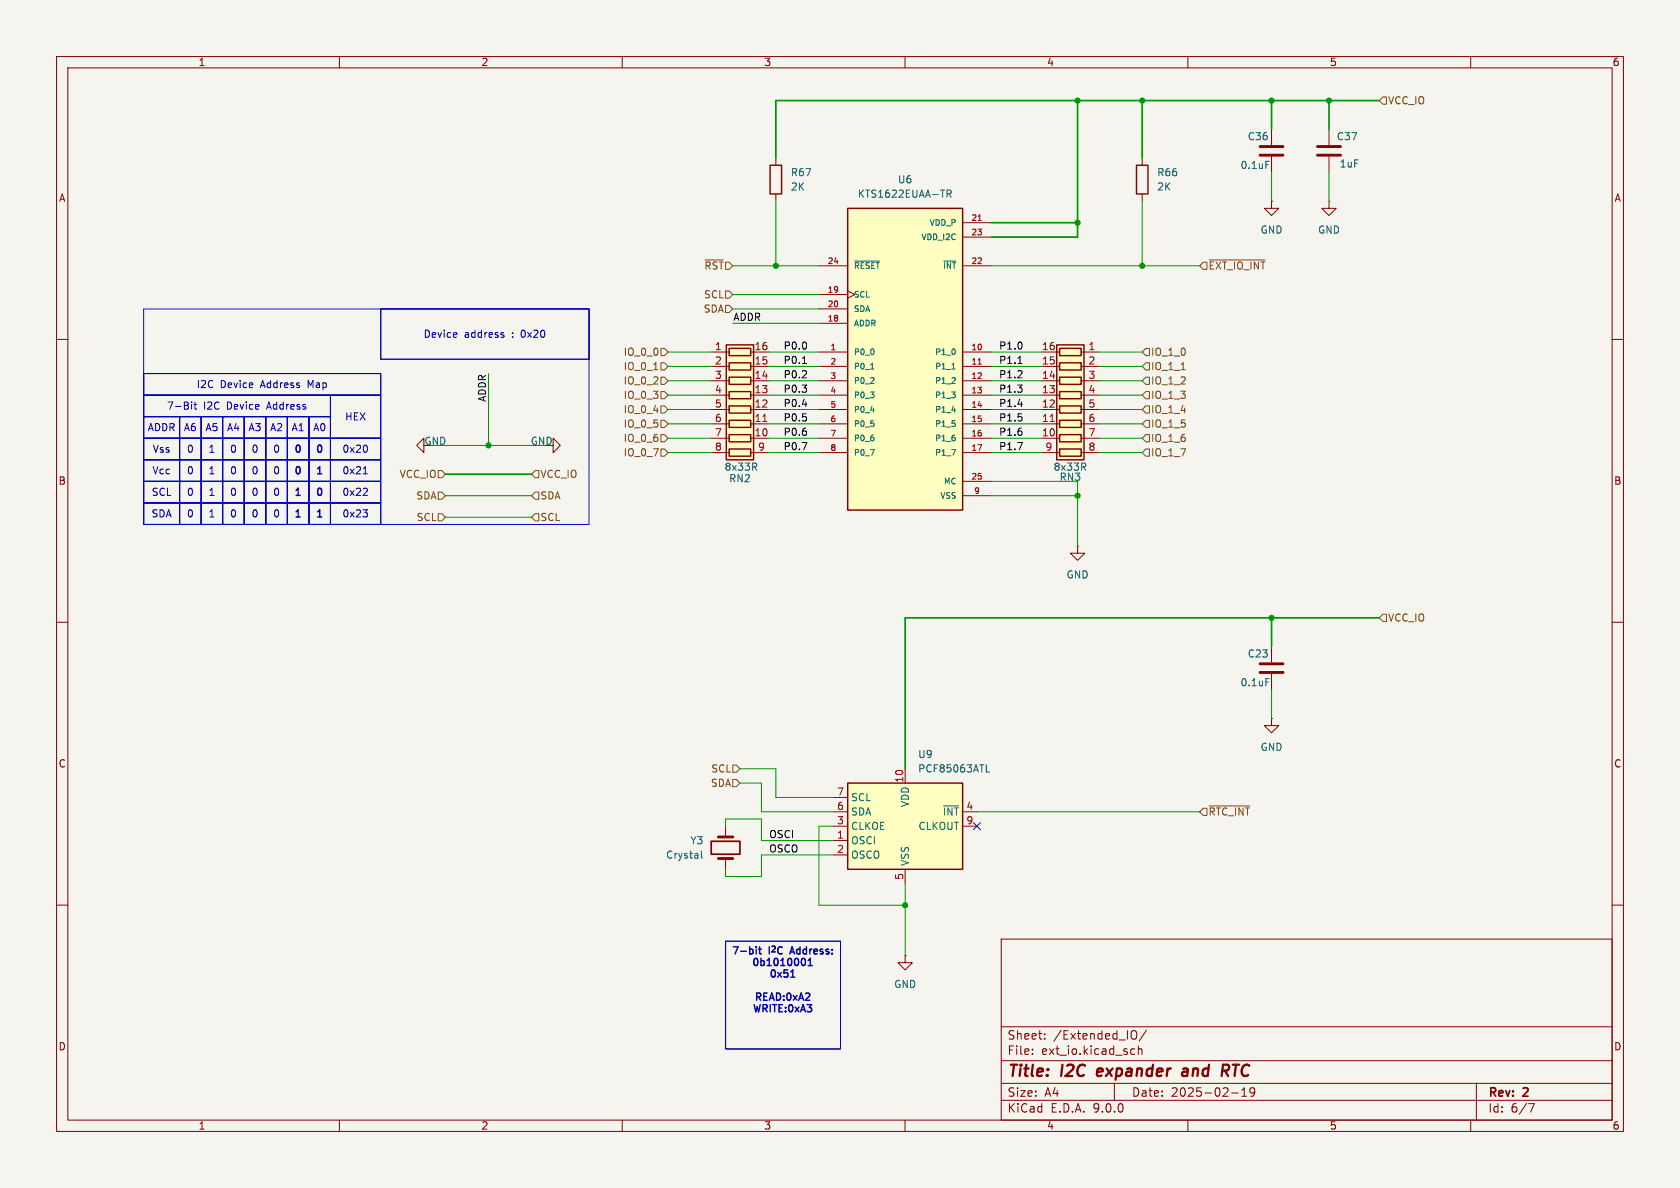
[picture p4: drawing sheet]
<svg xmlns="http://www.w3.org/2000/svg" width="297mm" height="210mm" viewBox="0 0 297 210" stroke-linecap="round" stroke-linejoin="round" font-family="sans-serif">
<path d="M0 0h297v210h-297z" fill="#f5f4ef" stroke="#f5f4ef" stroke-width=".18"/>
<g fill="none" stroke="#840000" stroke-width=".18">
<path d="M10 10h277v190h-277zM12 12h273v186h-273zM60 10v2M110 10v2M160 10v2M210 10v2M260 10v2M10 60h2M285 60h2M10 110h2M285 110h2M10 160h2"/>
<path d="M177 166h108v32h-108zM285 160h2M60 198v2M110 198v2M160 198v2M177 194.5h108M177 191.5h108M177 187.5h108M177 181.5h108M182.5 186.3v.1M182.5 185.5v.1M184.7 183.6v.1"/>
<path d="M184.7 182.8v.1M197 191.5v3M200 186.3h.6M200 185.5h.6M200.3 182.2a.5 .5 0 0 1 .7 .5v.5a.5 .5 0 0 1-.7 .5M201.2 185.5l.3-.1 .3 .1 .1 .9M201.2 184.9v1.5M202.7 182.1l-1.3 2M210 198v2M217.7 193.2h1.2M219.5 193.8h.9M219.5 192.7l.5-.4v1.5"/>
<path d="M221.8 192.9l-.3 .3h-.3l-.2-.3 .1-.5 .4-.1 .2 .1a.99 .99 0 0 1-.3 1.4h-.3M260 198v2M261 191.5v6.5M270.2 195.1h1l-.6 1.5"/>
</g>
<path d="M194.1 189l-.2 .9 .3 .3M194.9 189.4l-.9 .1M209.2 189l.2-.1 .5 .1M210 189.4h-.7a.4 .4 0 0 0-.3 .4 .4 .4 0 0 0 .2 .4l.7-.1M216.2 188.2l1 .1a.58 .58 0 0 1-.4 1M216.6 189.3l.5 .9" fill="none" stroke="#840000" stroke-width=".4"/>
<path d="M149.9 138.4h20.3v15.3h-20.3z" fill="#ffffc2"/>
<path d="M149.9 138.4h20.3v15.3h-20.3z" fill="none" stroke="#840000" stroke-width=".25"/>
<path d="M160 135.9v2.5M147.3 141h2.6M147.3 143.5h2.6M147.3 146.1h2.6M147.3 148.6h2.6M147.3 151.1h2.6M160 153.7v2.5M170.2 143.5h2.5M170.2 146.1h2.5" fill="none" stroke="#840000" stroke-width=".18"/>
<path d="M174.4 136.5h.6M166.8 142.5h2.6" fill="none" stroke="#006464" stroke-width=".18"/>
<path d="M149.9 36.8h20.3v53.4h-20.3z" fill="#ffffc2"/>
<path d="M149.9 36.8h20.3v53.4h-20.3z" fill="none" stroke="#840000" stroke-width=".25"/>
<g fill="none" stroke="#840000" stroke-width=".18">
<path d="M170.2 39.4h5.1M144.8 47h5.1M144.8 52.1h5.1M144.8 54.6h5.1M144.8 57.2h5.1M149.9 51.4l1.2 .7-1.2 .6M170.2 47h5.1M170.2 41.9h5.1M144.8 62.2h5.1M144.8 64.8h5.1M144.8 67.3h5.1M144.8 69.9h5.1"/>
<path d="M144.8 72.4h5.1M144.8 74.9h5.1M144.8 77.5h5.1M170.2 62.2h5.1M170.2 64.8h5.1M170.2 67.3h5.1M170.2 69.9h5.1M170.2 72.4h5.1M170.2 74.9h5.1M170.2 77.5h5.1M144.8 80h5.1M170.2 80h5.1"/>
<path d="M170.2 85.1h5.1M170.2 87.6h5.1"/>
</g>
<path d="M167.4 34.3l.6-.1 .2-.2-.1-.3-.7-.1v1.3M167.7 34.3l.5 .6M151.1 46.2h4.4M166.8 46.2h2.2M153.9 65.2h.6M168.3 65.2h.6" fill="none" stroke="#006464" stroke-width=".18"/>
<path d="M172.9 39h.6M172.9 64.4h.6" fill="none" stroke="#a90000" stroke-width=".18"/>
<path d="M128.4 61h4.8v20.3h-4.8z" fill="#ffffc2"/>
<path d="M136.1 29.2h2.1v5.1h-2.1zM200.9 29.2h2v5.1h-2zM128.4 61h4.8v20.3h-4.8zM128.9 61.6h3.8v1.3h-3.8zM128.9 64.1h3.8v1.3h-3.8zM128.9 66.7h3.8v1.2h-3.8zM128.9 69.2h3.8v1.3h-3.8zM128.9 71.8h3.8v1.2h-3.8zM128.9 74.3h3.8v1.3h-3.8zM128.9 76.8h3.8v1.3h-3.8zM128.9 79.4h3.8v1.2h-3.8z" fill="none" stroke="#840000" stroke-width=".25"/>
<g fill="none" stroke="#840000" stroke-width=".18">
<path d="M137.2 27.9v1.3M137.2 34.3v1.3M201.9 27.9v1.3M201.9 34.3v1.3M224.8 35.6v1.2h1.3l-1.3 1.3-1.3-1.3h1.3M224.8 35.6h.1M224.8 22.9v2.8M224.8 27.7v2.8M234.9 35.6v1.2h1.3l-1.3 1.3-1.2-1.3h1.2M234.9 35.6h.1M234.9 22.9v2.8M234.9 27.7v2.8"/>
<path d="M74.9 78.7v-1.2l-1.2 1.2 1.2 1.3v-1.3h1.3M96.5 78.7h1.3v1.3l1.3-1.3-1.3-1.2v1.2M125.7 62.2h3.2M125.7 64.8h3.2M125.7 67.3h3.2M125.7 69.9h3.2M125.7 72.4h3.2M125.7 74.9h3.2M125.7 77.5h3.2M132.7 62.2h3.2M132.7 64.8h3.2M132.7 67.3h3.2"/>
<path d="M132.7 69.9h3.2M132.7 72.4h3.2M132.7 74.9h3.2M132.7 77.5h3.2M125.7 80h3.2M132.7 80h3.2M190.5 96.5v1.3h1.3l-1.3 1.3-1.3-1.3h1.3M190.5 96.5h.1M224.8 114.3v2.8M224.8 119.1v2.8M224.8 127v1.3h1.3l-1.3 1.2-1.3-1.2h1.3M224.8 127h.1"/>
<path d="M128.3 146.1v1.9M128.3 151.8v1.9M160 168.9v1.3h1.3l-1.3 1.3-1.3-1.3h1.3M160 168.9h.1"/>
</g>
<path d="M134.9 74.5h.7" fill="none" stroke="#a90000" stroke-width=".18"/>
<path d="M223.8 28.5h.6M133.4 82.5l.4 .6M133.5 81.9l.3 .2-.1 .3-.2 .1M223.8 120h.6M124 150.4v1.1l.2 .2" fill="none" stroke="#006464" stroke-width=".18"/>
<path d="M222.8 25.9h4M222.8 27.4h4M232.9 25.9h4.1M232.9 27.4h4.1M222.8 117.3h4M222.8 118.9h4M127 148h2.5M127 151.8h2.5" fill="none" stroke="#840000" stroke-width=".51"/>
<path d="M125.7 148.7h5.1v2.3h-5.1z" fill="none" stroke="#840000" stroke-width=".3"/>
<path d="M186.8 61h4.8v20.3h-4.8z" fill="#ffffc2"/>
<path d="M186.8 61h4.8v20.3h-4.8zM187.3 61.6h3.8v1.3h-3.8zM187.3 64.1h3.8v1.3h-3.8zM187.3 66.7h3.8v1.2h-3.8zM187.3 69.2h3.8v1.3h-3.8zM187.3 71.8h3.8v1.2h-3.8zM187.3 74.3h3.8v1.3h-3.8zM187.3 76.8h3.8v1.3h-3.8zM187.3 79.4h3.8v1.2h-3.8z" fill="none" stroke="#840000" stroke-width=".25"/>
<g fill="none" stroke="#840000" stroke-width=".18">
<path d="M184.1 62.2h3.2M184.1 64.8h3.2M184.1 67.3h3.2M184.1 69.9h3.2M184.1 72.4h3.2M184.1 74.9h3.2M184.1 77.5h3.2M191.1 62.2h3.2M191.1 64.8h3.2M191.1 67.3h3.2M191.1 69.9h3.2M191.1 72.4h3.2"/>
<path d="M191.1 74.9h3.2M191.1 77.5h3.2M184.1 80h3.2M191.1 80h3.2"/>
</g>
<path d="M185.7 74.5h.7" fill="none" stroke="#a90000" stroke-width=".18"/>
<path d="M191.5 82.5l.5 .6M191.7 81.9l.3 .2-.1 .3-.2 .1" fill="none" stroke="#006464" stroke-width=".18"/>
<g fill="none" stroke="#725600" stroke-width=".18">
<path d="M244.5 17.1h.6v1.3h-.6l-.7-.6zM124.7 45.9h3.2M128.3 54h.6l.6 .6-.6 .6h-.6zM128.3 51.4h.6l.6 .7-.6 .6h-.6zM212.7 46.4h.7v1.2h-.7l-.6-.6zM213.8 45.9h9.8M115.6 65.3h.7M116.8 76.8h.7l.6 .7-.6 .6h-.7zM116.8 71.8h.7l.6 .6-.6 .6h-.7zM116.8 79.4h.7l.6 .6-.6 .6h-.7zM116.8 64.1h.7l.6 .7-.6 .6h-.7zM116.8 66.7h.7l.6 .6-.6 .6h-.7z"/>
<path d="M116.8 69.2h.7l.6 .7-.6 .6h-.7zM116.8 61.6h.7l.6 .6-.6 .7h-.7zM116.8 74.3h.7l.6 .6-.6 .7h-.7zM202.6 61.6h.6v1.3h-.6l-.7-.7zM202.6 64.1h.6v1.3h-.6l-.7-.6zM202.6 66.7h.6v1.2h-.6l-.7-.6zM202.6 69.2h.6v1.3h-.6l-.7-.6zM202.6 79.4h.6v1.2h-.6l-.7-.6zM202.6 74.3h.6v1.3h-.6l-.7-.7zM202.6 76.8h.6v1.3h-.6l-.7-.6zM202.6 71.8h.6v1.2h-.6l-.7-.6zM208.8 65.3h.7"/>
<path d="M77.5 90.8h.6l.6 .6-.6 .7h-.6zM77.5 87h.6l.6 .6-.6 .7h-.6zM77.5 83.2h.6l.6 .6-.6 .7h-.6zM94.6 83.2h.6v1.3h-.6l-.6-.7zM94.6 87h.6v1.3h-.6l-.6-.7zM94.6 90.8h.6v1.3h-.6l-.6-.7zM244.5 108.6h.6v1.3h-.6l-.7-.7zM129.5 137.8h.7l.6 .6-.6 .7h-.7zM129.5 135.3h.7l.6 .6-.6 .6h-.7zM212.7 142.9h.7v1.2h-.7l-.6-.6zM213.8 142.5h7.1"/>
</g>
<path d="M141.8 78.2h.8l-.5 1.3M141.9 71.5h.7M141.9 64.3h.7M179.9 78.2h.8l-.5 1.3M180 71.5h.7M180 64.3h.7" fill="none" stroke="#0f0f0f" stroke-width=".18"/>
<g fill="none" stroke="#009600" stroke-width=".18">
<path d="M137.2 35.6v11.4M201.9 35.6v11.4M224.8 30.5v5.1M234.9 30.5v5.1M129.5 54.6h15.3M129.5 57.2h15.3M129.5 47h15.3M129.5 52.1h15.3M175.3 47h36.8M76.2 78.7h20.3M86.4 66v12.7M118.1 72.4h7.6"/>
<path d="M118.1 62.2h7.6M118.1 67.3h7.6M118.1 64.8h7.6M118.1 69.9h7.6M118.1 74.9h7.6M118.1 77.5h7.6M135.9 72.4h8.9M135.9 62.2h8.9M135.9 67.3h8.9M135.9 64.8h8.9M135.9 69.9h8.9M135.9 74.9h8.9"/>
<path d="M135.9 77.5h8.9M175.3 72.4h8.8M175.3 62.2h8.8M175.3 67.3h8.8M175.3 64.8h8.8M175.3 69.9h8.8M175.3 74.9h8.8M175.3 77.5h8.8M194.3 72.4h7.6M194.3 62.2h7.6M194.3 67.3h7.6M194.3 64.8h7.6"/>
<path d="M194.3 69.9h7.6M194.3 74.9h7.6M194.3 77.5h7.6M78.7 87.6h15.3M78.7 91.4h15.3M118.1 80h7.6M135.9 80h8.9M175.3 87.6h15.2M175.3 85.1h15.2v11.4M175.3 80h8.8M194.3 80h7.6M130.8 138.4h3.8v5.1h12.7"/>
<path d="M130.8 135.9h6.4v5.1h10.1M224.8 121.9v5.1M128.3 146.1v-1.3h6.3v3.8h12.7M147.3 151.1h-12.7v3.8h-6.3v-1.2M147.3 146.1h-2.5v13.9h15.2M160 156.2v12.7M172.7 143.5h39.4"/>
</g>
<path d="M190.5 17.8v24.1h-15.2M201.9 17.8v10.1M224.8 17.8v5.1M234.9 17.8v5.1M243.8 17.8h-106.6v10.1M175.3 39.4h15.2M78.7 83.8h15.3M224.8 109.2v5.1M243.8 109.2h-83.8v26.7" fill="none" stroke="#009600" stroke-width=".3"/>
<path d="M172.1 145.4l1.2 1.3M173.3 145.4l-1.2 1.3" fill="none" stroke="#000084" stroke-width=".18"/>
<g fill="none" stroke="#0000c2" stroke-width=".18">
<path d="M25.4 54.6h78.7v38.1h-78.7zM67.3 54.6h36.8v8.9h-36.8zM80.7 58.8l.1 .3-.6 .1M88.7 59.2l.4 .1v.2l-.2 .1h-.2M88.7 58.8h.4M25.4 73.7h6.3v3.8h-6.3zM25.4 77.5h6.3v3.8h-6.3zM25.4 69.9h33v3.8h-33zM25.4 66h41.9v3.9h-41.9zM31.7 77.5h3.9v3.8h-3.9zM31.7 73.7h3.9v3.8h-3.9zM33.9 71.1v.1"/>
<path d="M33.9 71.5v.8M34.3 71.5h.5M34.5 71.1v1.1l.3 .1M35.6 73.7h3.8v3.8h-3.8zM35.6 77.5h3.8v3.8h-3.8zM39.4 77.5h3.8v3.8h-3.8zM39.4 73.7h3.8v3.8h-3.8zM43.2 73.7h3.8v3.8h-3.8zM43.2 77.5h3.8v3.8h-3.8zM47 73.7h3.8v3.8h-3.8zM47 77.5h3.8v3.8h-3.8zM50.8 77.5h3.8v3.8h-3.8z"/>
<path d="M50.8 73.7h3.8v3.8h-3.8zM54.6 77.5h3.8v3.8h-3.8zM54.6 73.7h3.8v3.8h-3.8zM58.4 69.9h8.9v7.6h-8.9zM58.4 77.5h8.9v3.8h-8.9zM64.8 78.7l.2 .5-.2 .7M25.4 88.9h6.3v3.8h-6.3zM25.4 81.3h6.3v3.8h-6.3zM25.4 85.1h6.3v3.8h-6.3zM31.7 85.1h3.9v3.8h-3.9zM31.7 88.9h3.9v3.8h-3.9zM31.7 81.3h3.9v3.8h-3.9z"/>
<path d="M35.6 88.9h3.8v3.8h-3.8zM35.6 81.3h3.8v3.8h-3.8zM35.6 85.1h3.8v3.8h-3.8zM39.4 88.9h3.8v3.8h-3.8zM39.4 85.1h3.8v3.8h-3.8zM39.4 81.3h3.8v3.8h-3.8zM43.2 88.9h3.8v3.8h-3.8zM43.2 81.3h3.8v3.8h-3.8zM43.2 85.1h3.8v3.8h-3.8zM47 85.1h3.8v3.8h-3.8zM47 88.9h3.8v3.8h-3.8zM47 81.3h3.8v3.8h-3.8z"/>
<path d="M50.8 81.3h3.8v3.8h-3.8zM50.8 85.1h3.8v3.8h-3.8zM50.8 88.9h3.8v3.8h-3.8zM54.6 81.3h3.8v3.8h-3.8zM54.6 88.9h3.8v3.8h-3.8zM54.6 85.1h3.8v3.8h-3.8zM58.4 88.9h8.9v3.8h-8.9zM58.4 85.1h8.9v3.8h-8.9zM58.4 81.3h8.9v3.8h-8.9zM64.2 90.1h.8l-.5 .5M64.2 83.8h.8M64.5 82.7l.1-.2v1.3"/>
<path d="M64.7 90.6l.3 .2v.3l-.3 .3M64.7 86.3l.3 .2-.1 .3-.7 .8h.8M128.3 166.4h20.3v19h-20.3z"/>
</g>
<g fill="none" stroke="#0000c2" stroke-width=".25">
<path d="M129.6 167.4h.9l-.6 1.2M132.5 167.4v1.2M133.3 177.6l.3 1.3M133.4 169.5l.3-.1 .2 .1M133.7 167.4v.1M133.7 167.8v.8M134.1 167.8h.5M134.3 167.4v1.1l.3 .1M134.4 177.6l-.3 1.3M134.4 175.7l-.6-.2v1.3M134.5 169.4v1.3M134.9 177.6v1.3"/>
<path d="M135.6 175.5h-.6v1.3M136 167.4v1.2M136 169.4v1.3M136 176.8l.4-1.3 .5 1.3M136.2 177.6v1.3M136.5 167.4l.4-.1 .2 .1M136.9 177.6v1.3M137.7 177.6v1.3M137.9 175.7l-.6-.2v1.3M138.3 167.5l-.4-.1-.3 .2M138.4 169.4v1.3M138.6 171.5v.6"/>
<path d="M139.2 175.7l.2-.2 .3 .2M139.6 168.6l.4-1.2 .5 1.2M139.8 172.7h.7M140.2 171.5v1.2M141.2 176.8l.4-1.3 .5 1.3M141.4 167.4v1.2M141.5 178.9l.5-1.3 .4 1.3M142.4 169.9l-.1 .7-.3 .1M142.4 175.7l.2-.2 .5 .2M142.6 167.4v1.2M142.9 170.7h.7M143.2 169.4v1.3"/>
</g>
<g fill="#009600" stroke="#009600" stroke-width=".18">
<circle cx="160" cy="160" r=".46"/>
<circle cx="224.8" cy="109.2" r=".46"/>
<circle cx="190.5" cy="87.6" r=".46"/>
<circle cx="201.9" cy="47" r=".46"/>
<circle cx="201.9" cy="17.8" r=".46"/>
<circle cx="190.5" cy="17.8" r=".46"/>
<circle cx="234.9" cy="17.8" r=".46"/>
<circle cx="224.8" cy="17.8" r=".46"/>
<circle cx="190.5" cy="39.4" r=".46"/>
<circle cx="137.2" cy="47" r=".46"/>
<circle cx="86.4" cy="78.7" r=".46"/>
</g>
<g font-size="2.8" fill="#840000">
<text x="178" y="190.9">Title:</text>
<text x="187.7" y="190.9">I2C</text>
<text x="194.8" y="190.9">expander</text>
<text x="210.7" y="190.9">and</text>
<text x="218.4" y="190.9">RTC</text>
</g>
<g font-size="2.1" fill="#840000">
<text x="178" y="184">Sheet:</text>
<text x="186.2" y="184">/Extended_IO/</text>
<text x="178" y="186.7">File:</text>
<text x="184.1" y="186.7">ext_io.kicad_sch</text>
<text x="178" y="196.9">KiCad</text>
<text x="178" y="194.1">Size:</text>
<text x="184.7" y="194.1">A4</text>
<text x="185.7" y="196.9">E.D.A.</text>
<text x="193.3" y="196.9">9.0.0</text>
<text x="200" y="194.1">Date:</text>
<text x="207" y="194.1">2025-02-19</text>
<text x="263" y="194.3">Rev:</text>
<text x="263" y="196.9">Id:</text>
<text x="267.1" y="196.9">6/7</text>
<text x="269.4" y="194.3">2</text>
</g>
<g font-size="1.8" fill="#840000">
<text x="35" y="11.9">1</text>
<text x="85" y="11.9">2</text>
<text x="135" y="11.9">3</text>
<text x="185" y="11.9">4</text>
<text x="235" y="11.9">5</text>
<text x="285" y="11.9">6</text>
<text x="10.3" y="35.9">A</text>
<text x="285.3" y="35.9">A</text>
<text x="10.3" y="85.9">B</text>
<text x="285.3" y="85.9">B</text>
<text x="10.3" y="135.9">C</text>
<text x="285.3" y="135.9">C</text>
<text x="10.3" y="185.9">D</text>
<text x="285.3" y="185.9">D</text>
<text x="35" y="199.9">1</text>
<text x="85" y="199.9">2</text>
<text x="135" y="199.9">3</text>
<text x="185" y="199.9">4</text>
<text x="235" y="199.9">5</text>
<text x="285" y="199.9">6</text>
</g>
<g font-size="1.8" fill="#725600">
<text x="245.3" y="18.6">VCC_IO</text>
<text x="124.4" y="47.9">~{RST}</text>
<text x="213.6" y="47.9">~{EXT_IO_INT}</text>
<text x="124.4" y="52.9">SCL</text>
<text x="124.3" y="55.5">SDA</text>
<text x="110.2" y="65.6">IO_0_1</text>
<text x="110.2" y="63.1">IO_0_0</text>
<text x="203.4" y="63.1">IO_1_0</text>
<text x="203.4" y="65.6">IO_1_1</text>
<text x="110.2" y="68.2">IO_0_2</text>
<text x="110.2" y="70.7">IO_0_3</text>
<text x="203.4" y="68.2">IO_1_2</text>
<text x="203.4" y="70.7">IO_1_3</text>
<text x="110.2" y="73.3">IO_0_4</text>
<text x="110.2" y="75.8">IO_0_5</text>
<text x="203.4" y="75.8">IO_1_5</text>
<text x="203.4" y="73.3">IO_1_4</text>
<text x="110.2" y="78.3">IO_0_6</text>
<text x="110.2" y="80.9">IO_0_7</text>
<text x="203.4" y="80.9">IO_1_7</text>
<text x="203.4" y="78.3">IO_1_6</text>
<text x="70.5" y="84.7">VCC_IO</text>
<text x="73.5" y="88.5">SDA</text>
<text x="95.4" y="84.7">VCC_IO</text>
<text x="95.4" y="88.5">SDA</text>
<text x="73.6" y="92.3">SCL</text>
<text x="95.4" y="92.3">SCL</text>
<text x="245.3" y="110.1">VCC_IO</text>
<text x="125.6" y="136.8">SCL</text>
<text x="125.6" y="139.3">SDA</text>
<text x="213.6" y="144.4">~{RTC_INT}</text>
</g>
<g font-size="1.8" fill="#006464">
<text x="220.5" y="25">C36</text>
<text x="236.2" y="25">C37</text>
<text x="236.7" y="29.8">1uF</text>
<text x="139.7" y="33.9">2K</text>
<text x="139.7" y="31.3">R67</text>
<text x="151.5" y="35.2">KTS1622EUAA-TR</text>
<text x="158.6" y="32.6">U6</text>
<text x="204.5" y="33.9">2K</text>
<text x="204.5" y="31.3">R66</text>
<text x="219.2" y="30.1">0.1uF</text>
<text x="222.8" y="41.5">GND</text>
<text x="232.9" y="41.5">GND</text>
<text x="74.9" y="78.8">GND</text>
<text x="93.7" y="78.8">GND</text>
<text x="128" y="83.4">8x33R</text>
<text x="186.2" y="83.4">8x33R</text>
<text x="128.8" y="85.4">RN2</text>
<text x="187.2" y="85.2">RN3</text>
<text x="188.5" y="102.5">GND</text>
<text x="220.5" y="116.4">C23</text>
<text x="219.2" y="121.5">0.1uF</text>
<text x="162.2" y="134.2">U9</text>
<text x="162.2" y="136.8">PCF85063ATL</text>
<text x="222.8" y="132.9">GND</text>
<text x="150.4" y="141.8">SCL</text>
<text x="160.9" y="142.8" transform="rotate(-90 160.9 142.8)">VDD</text>
<text x="121.9" y="149.5">Y3</text>
<text x="150.4" y="144.4">SDA</text>
<text x="150.4" y="146.9">CLKOE</text>
<text x="150.4" y="149.5">OSCI</text>
<text x="162.3" y="146.9">CLKOUT</text>
<text x="166.6" y="144.4">~{INT}</text>
<text x="117.7" y="152">Crystal</text>
<text x="150.4" y="152">OSCO</text>
<text x="160.9" y="153.2" transform="rotate(-90 160.9 153.2)">VSS</text>
<text x="158" y="174.9">GND</text>
</g>
<g font-size="1.8" fill="#0000c2">
<text x="74.8" y="59.9">Device</text>
<text x="82.1" y="59.9">address</text>
<text x="90.6" y="59.9">:</text>
<text x="92.4" y="59.9">0x20</text>
<text x="34.7" y="68.8">I2C</text>
<text x="38.9" y="68.8">Device</text>
<text x="46.2" y="68.8">Address</text>
<text x="54.7" y="68.8">Map</text>
<text x="26" y="76.4">ADDR</text>
<text x="29.4" y="72.6">7-Bit</text>
<text x="32.4" y="76.4">A6</text>
<text x="36" y="72.6">I2C</text>
<text x="36.2" y="76.4">A5</text>
<text x="40" y="76.4">A4</text>
<text x="40.2" y="72.6">Device</text>
<text x="43.8" y="76.4">A3</text>
<text x="47.5" y="72.6">Address</text>
<text x="47.6" y="76.4">A2</text>
<text x="51.5" y="76.4">A1</text>
<text x="55.3" y="76.4">A0</text>
<text x="60.9" y="74.5">HEX</text>
<text x="26.9" y="80.2">Vss</text>
<text x="32.9" y="80.2">0</text>
<text x="36.8" y="80.2">1</text>
<text x="40.6" y="80.2">0</text>
<text x="44.4" y="80.2">0</text>
<text x="48.2" y="80.2">0</text>
<text x="51.8" y="80.4">0</text>
<text x="55.7" y="80.4">0</text>
<text x="60.4" y="80.2">0x20</text>
<text x="26.7" y="87.9">SCL</text>
<text x="26.8" y="84">Vcc</text>
<text x="32.9" y="87.9">0</text>
<text x="32.9" y="84">0</text>
<text x="36.8" y="84">1</text>
<text x="36.8" y="87.9">1</text>
<text x="40.6" y="87.9">0</text>
<text x="40.6" y="84">0</text>
<text x="44.4" y="84">0</text>
<text x="44.4" y="87.9">0</text>
<text x="48.2" y="87.9">0</text>
<text x="48.2" y="84">0</text>
<text x="51.8" y="84.2">0</text>
<text x="51.8" y="88">1</text>
<text x="55.7" y="84.2">1</text>
<text x="55.7" y="88">0</text>
<text x="60.4" y="87.9">0x22</text>
<text x="60.4" y="84">0x21</text>
<text x="26.7" y="91.7">SDA</text>
<text x="32.9" y="91.7">0</text>
<text x="36.8" y="91.7">1</text>
<text x="40.6" y="91.7">0</text>
<text x="44.4" y="91.7">0</text>
<text x="48.2" y="91.7">0</text>
<text x="51.8" y="91.8">1</text>
<text x="55.7" y="91.8">1</text>
<text x="60.4" y="91.7">0x23</text>
<text x="129.2" y="169.4">7-bit</text>
<text x="132.8" y="171.4">0b1010001</text>
<text x="135.8" y="173.4">0x51</text>
<text x="135.9" y="169.4">I^{2}C</text>
<text x="140.3" y="169.4">Address:</text>
<text x="132.9" y="179.6">WRITE:0xA3</text>
<text x="133.2" y="177.5">READ:0xA2</text>
</g>
<g font-size="1.8" fill="#0f0f0f">
<text x="129.5" y="56.8">ADDR</text>
<text x="138.4" y="61.9">P0.0</text>
<text x="138.4" y="64.4">P0.1</text>
<text x="176.5" y="61.9">P1.0</text>
<text x="176.5" y="64.4">P1.1</text>
<text x="86" y="71.1" transform="rotate(-90 86 71.1)">ADDR</text>
<text x="138.4" y="67">P0.2</text>
<text x="138.4" y="69.5">P0.3</text>
<text x="176.5" y="69.5">P1.3</text>
<text x="176.5" y="67">P1.2</text>
<text x="138.4" y="72">P0.4</text>
<text x="138.4" y="74.6">P0.5</text>
<text x="138.4" y="77.1">P0.6</text>
<text x="176.5" y="72">P1.4</text>
<text x="176.5" y="74.6">P1.5</text>
<text x="176.5" y="77.1">P1.6</text>
<text x="138.4" y="79.7">P0.7</text>
<text x="176.5" y="79.7">P1.7</text>
<text x="135.9" y="148.2">OSCI</text>
<text x="135.9" y="150.8">OSCO</text>
</g>
<g font-size="1.8" fill="#a90000">
<text x="126.3" y="62">1</text>
<text x="126.3" y="64.5">2</text>
<text x="133.3" y="62">16</text>
<text x="133.3" y="64.5">15</text>
<text x="184.1" y="62">16</text>
<text x="184.1" y="64.5">15</text>
<text x="192.3" y="62">1</text>
<text x="192.3" y="64.5">2</text>
<text x="126.3" y="67.1">3</text>
<text x="126.3" y="69.6">4</text>
<text x="133.3" y="67.1">14</text>
<text x="133.3" y="69.6">13</text>
<text x="184.1" y="67.1">14</text>
<text x="184.1" y="69.6">13</text>
<text x="192.3" y="67.1">3</text>
<text x="192.3" y="69.6">4</text>
<text x="126.3" y="72.1">5</text>
<text x="126.3" y="74.7">6</text>
<text x="126.3" y="77.2">7</text>
<text x="133.3" y="72.1">12</text>
<text x="133.3" y="74.7">11</text>
<text x="133.3" y="77.2">10</text>
<text x="184.1" y="72.1">12</text>
<text x="184.1" y="74.7">11</text>
<text x="184.1" y="77.2">10</text>
<text x="192.3" y="72.1">5</text>
<text x="192.3" y="74.7">6</text>
<text x="192.3" y="77.2">7</text>
<text x="126.3" y="79.8">8</text>
<text x="133.9" y="79.8">9</text>
<text x="184.7" y="79.8">9</text>
<text x="192.3" y="79.8">8</text>
<text x="147.9" y="140.7">7</text>
<text x="147.9" y="143.3">6</text>
<text x="159.8" y="138.5" transform="rotate(-90 159.8 138.5)">10</text>
<text x="170.7" y="143.3">4</text>
<text x="147.9" y="145.8">3</text>
<text x="147.9" y="148.3">1</text>
<text x="170.7" y="145.8">9</text>
<text x="147.9" y="150.9">2</text>
<text x="159.8" y="155.6" transform="rotate(-90 159.8 155.6)">5</text>
</g>
<g font-size="1.4" fill="#006464">
<text x="164.2" y="40.1">VDD_P</text>
<text x="150.9" y="47.7">~{RESET}</text>
<text x="162.8" y="42.6">VDD_I2C</text>
<text x="166.6" y="47.7">~{INT}</text>
<text x="150.9" y="52.8">SCL</text>
<text x="150.9" y="55.3">SDA</text>
<text x="150.9" y="57.9">ADDR</text>
<text x="150.9" y="63">P0_0</text>
<text x="150.9" y="65.5">P0_1</text>
<text x="165.2" y="63">P1_0</text>
<text x="165.2" y="65.5">P1_1</text>
<text x="150.9" y="68">P0_2</text>
<text x="150.9" y="70.6">P0_3</text>
<text x="165.2" y="68">P1_2</text>
<text x="165.2" y="70.6">P1_3</text>
<text x="150.9" y="73.1">P0_4</text>
<text x="150.9" y="75.7">P0_5</text>
<text x="165.2" y="73.1">P1_4</text>
<text x="165.2" y="75.7">P1_5</text>
<text x="150.9" y="78.2">P0_6</text>
<text x="150.9" y="80.7">P0_7</text>
<text x="165.2" y="78.2">P1_6</text>
<text x="165.2" y="80.7">P1_7</text>
<text x="166.1" y="88.4">VSS</text>
<text x="166.7" y="85.8">MC</text>
</g>
<g font-size="1.4" fill="#a90000">
<text x="171.6" y="39.1">21</text>
<text x="171.6" y="41.7">23</text>
<text x="146.2" y="46.7">24</text>
<text x="171.6" y="46.7">22</text>
<text x="146.2" y="51.8">19</text>
<text x="146.2" y="54.4">20</text>
<text x="146.2" y="56.9">18</text>
<text x="146.7" y="62">1</text>
<text x="146.7" y="64.5">2</text>
<text x="171.6" y="62">10</text>
<text x="171.6" y="64.5">11</text>
<text x="146.7" y="67.1">3</text>
<text x="146.7" y="69.6">4</text>
<text x="171.6" y="67.1">12</text>
<text x="171.6" y="69.6">13</text>
<text x="146.7" y="72.1">5</text>
<text x="146.7" y="74.7">6</text>
<text x="146.7" y="77.2">7</text>
<text x="171.6" y="72.1">14</text>
<text x="171.6" y="74.7">15</text>
<text x="171.6" y="77.2">16</text>
<text x="146.7" y="79.8">8</text>
<text x="171.6" y="79.8">17</text>
<text x="171.6" y="84.8">25</text>
<text x="172.1" y="87.4">9</text>
</g>
</svg>
